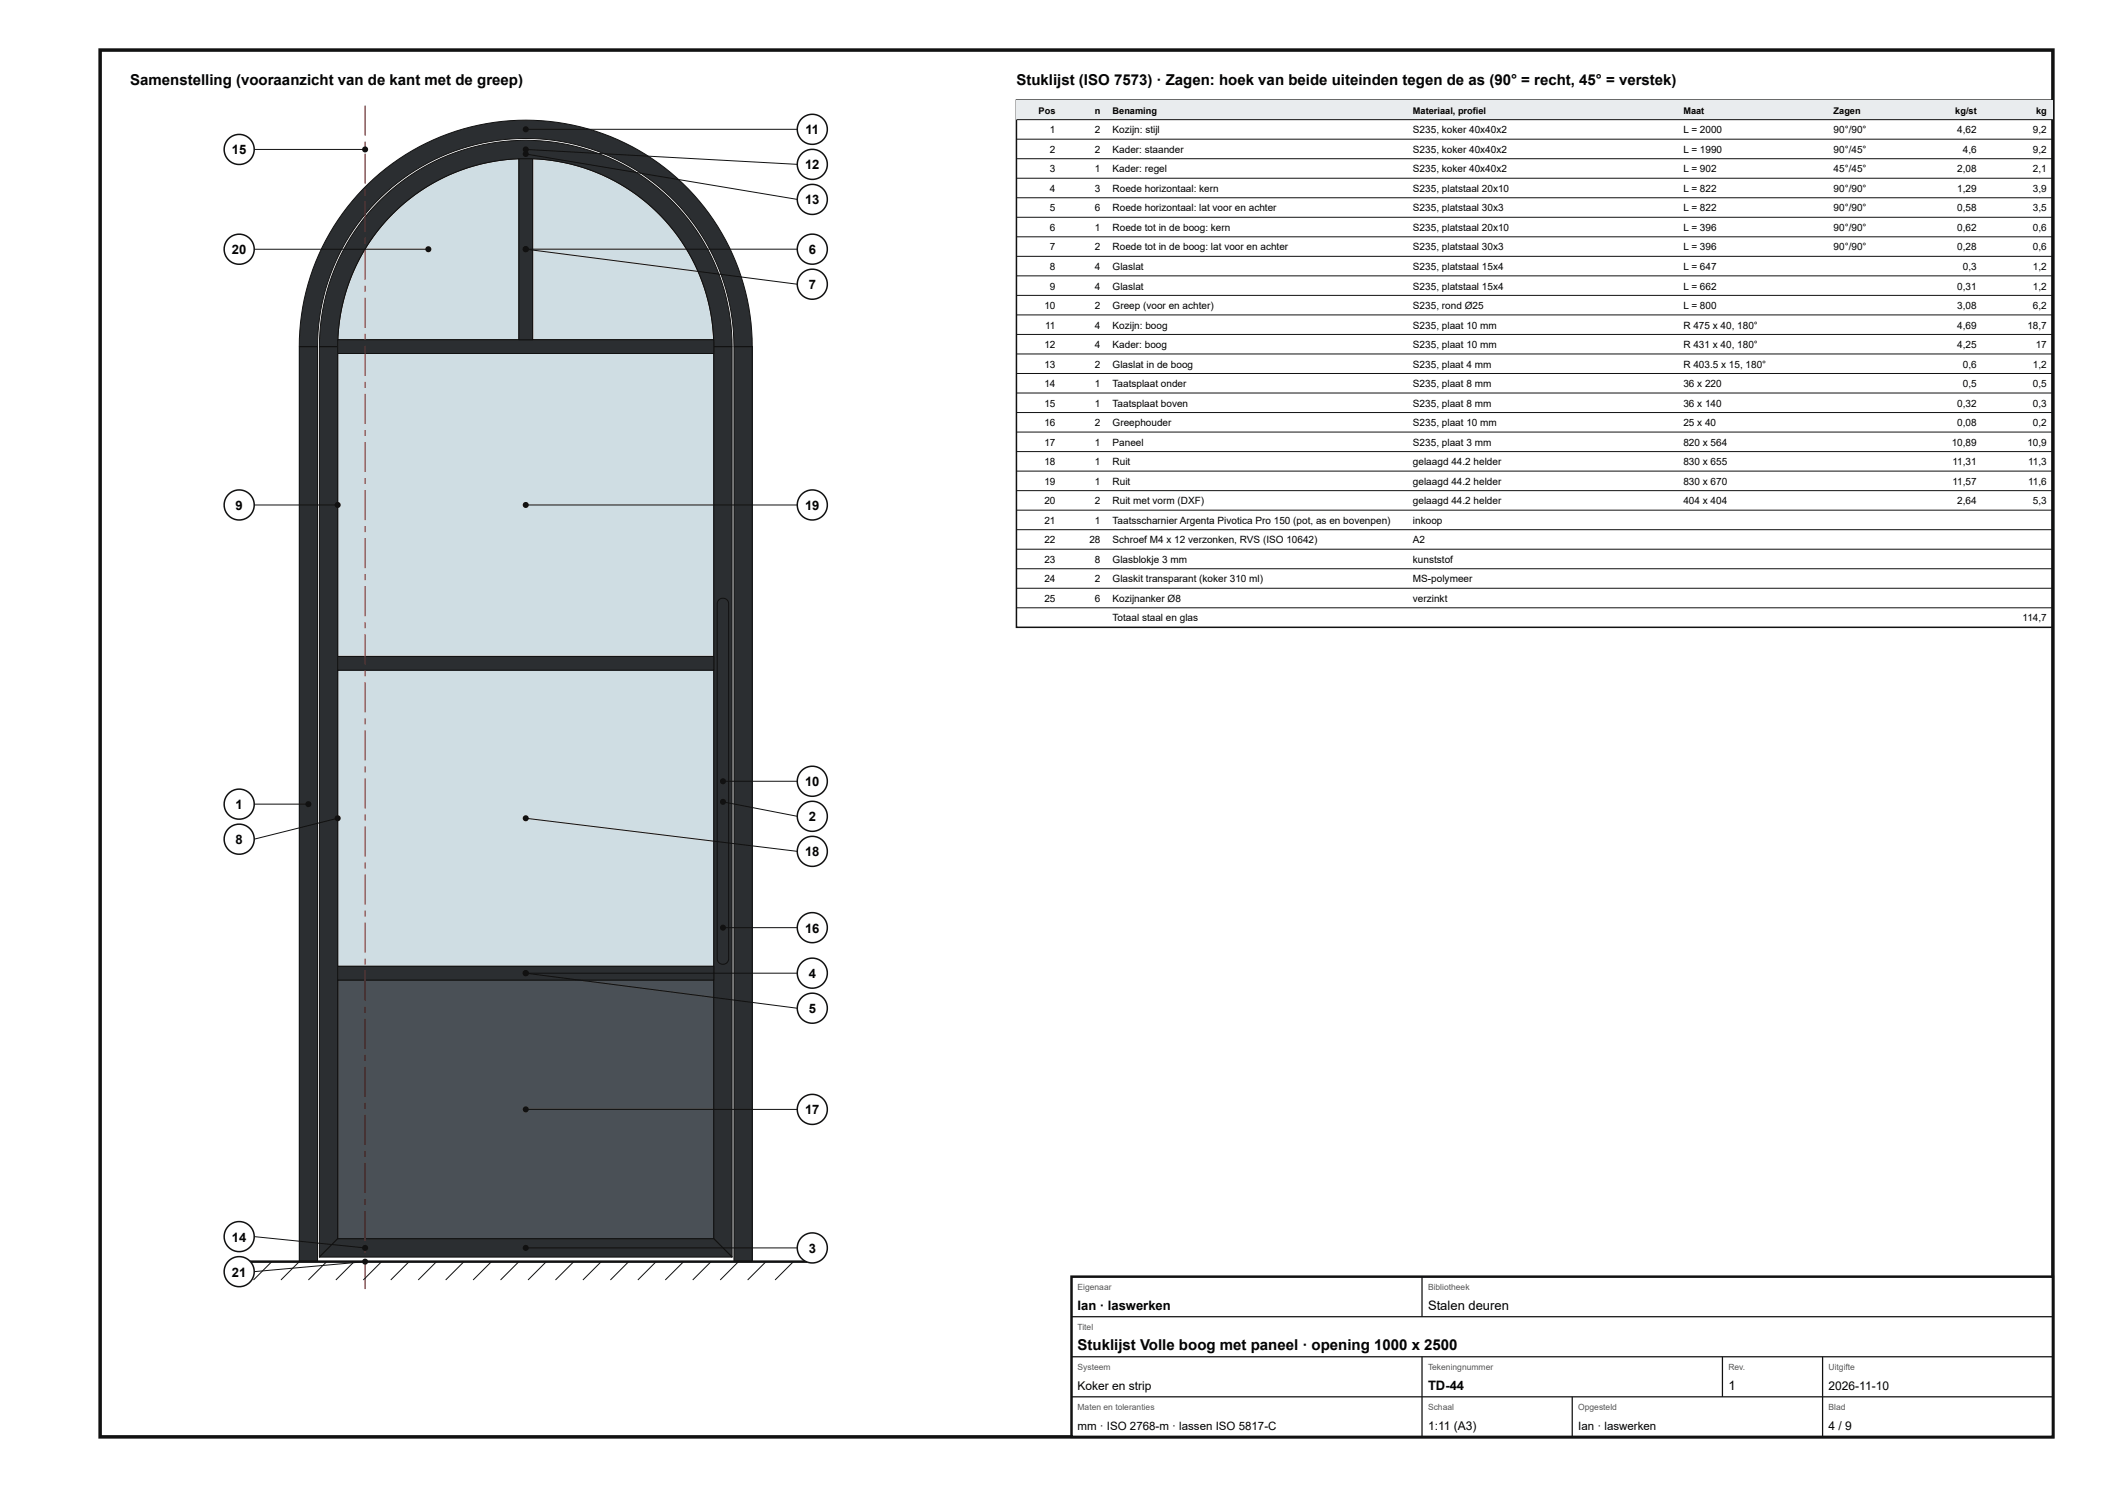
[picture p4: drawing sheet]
<svg xmlns="http://www.w3.org/2000/svg" width="420mm" height="297mm" viewBox="0 0 420 297" stroke-linecap="round" stroke-linejoin="round" font-family="sans-serif">
<path d="M20 10h390v277h-390z" fill="none" stroke="#111" stroke-width=".7" stroke-linecap="butt"/>
<path d="M67.4 133.9h75.2v59.1h-75.2z" fill="#cfdde3"/>
<path d="M67.4 133.9h75.2v59.1h-75.2z" fill="none" stroke="#111" stroke-width=".2"/>
<path d="M67.4 70.6h75.2v60.5h-75.2z" fill="#cfdde3"/>
<path d="M67.4 70.6h75.2v60.5h-75.2z" fill="none" stroke="#111" stroke-width=".2"/>
<path d="M78.4 42.7a37.5 37.5 0 0 1 25.2-11v36.2h-36.1a37.5 37.5 0 0 1 10.9-25.2z" fill="#cfdde3"/>
<path d="M78.4 42.7a37.5 37.5 0 0 1 25.2-11v36.2h-36.1a37.5 37.5 0 0 1 10.9-25.2z" fill="none" stroke="#111" stroke-width=".2"/>
<path d="M106.4 31.7a37.6 37.6 0 0 1 36.1 36.2h-36.1z" fill="#cfdde3"/>
<path d="M106.4 31.7a37.6 37.6 0 0 1 36.1 36.2h-36.1z" fill="none" stroke="#111" stroke-width=".2"/>
<path d="M67.4 195.7h75.2v51.7h-75.2z" fill="#4a5056"/>
<path d="M67.4 195.7h75.2v51.7h-75.2z" fill="none" stroke="#111" stroke-width=".2"/>
<path d="M59.8 69.2h3.6v182.8h-3.6z" fill="#2b2e31"/>
<path d="M59.8 69.2h3.6v182.8h-3.6z" fill="none" stroke="#111" stroke-width=".2"/>
<path d="M146.6 69.2h3.6v182.8h-3.6z" fill="#2b2e31"/>
<path d="M146.6 69.2h3.6v182.8h-3.6z" fill="none" stroke="#111" stroke-width=".2"/>
<path d="M72.5 37.8a45.2 45.2 0 0 1 49.4-10.5 45.2 45.2 0 0 1 28.3 41.9h-3.6a41.6 41.6 0 0 0-41.6-41.5 41.6 41.6 0 0 0-41.6 41.5h-3.6a45.2 45.2 0 0 1 12.7-31.4z" fill="#2b2e31"/>
<path d="M72.5 37.8a45.2 45.2 0 0 1 49.4-10.5 45.2 45.2 0 0 1 28.3 41.9h-3.6a41.6 41.6 0 0 0-41.6-41.5 41.6 41.6 0 0 0-41.6 41.5h-3.6a45.2 45.2 0 0 1 12.7-31.4z" fill="none" stroke="#111" stroke-width=".2"/>
<path d="M63.8 69.2h3.6v178.2l-3.6 3.7z" fill="#2b2e31"/>
<path d="M63.8 69.2h3.6v178.2l-3.6 3.7z" fill="none" stroke="#111" stroke-width=".2"/>
<path d="M142.6 69.2h3.6v181.9l-3.6-3.7z" fill="#2b2e31"/>
<path d="M142.6 69.2h3.6v181.9l-3.6-3.7z" fill="none" stroke="#111" stroke-width=".2"/>
<path d="M67.4 247.4h75.2l3.6 3.7h-82.4z" fill="#2b2e31"/>
<path d="M67.4 247.4h75.2l3.6 3.7h-82.4z" fill="none" stroke="#111" stroke-width=".2"/>
<path d="M75.3 40.6a41.2 41.2 0 0 1 45.1-9.6 41.2 41.2 0 0 1 25.8 38.2h-3.6a37.6 37.6 0 0 0-37.6-37.5 37.6 37.6 0 0 0-37.6 37.5h-3.6a41.2 41.2 0 0 1 11.5-28.6z" fill="#2b2e31"/>
<path d="M75.3 40.6a41.2 41.2 0 0 1 45.1-9.6 41.2 41.2 0 0 1 25.8 38.2h-3.6a37.6 37.6 0 0 0-37.6-37.5 37.6 37.6 0 0 0-37.6 37.5h-3.6a41.2 41.2 0 0 1 11.5-28.6z" fill="none" stroke="#111" stroke-width=".2"/>
<path d="M67.4 193h75.2v2.7h-75.2z" fill="#2b2e31"/>
<path d="M67.4 193h75.2v2.7h-75.2z" fill="none" stroke="#111" stroke-width=".2"/>
<path d="M67.4 131.1h75.2v2.8h-75.2z" fill="#2b2e31"/>
<path d="M67.4 131.1h75.2v2.8h-75.2z" fill="none" stroke="#111" stroke-width=".2"/>
<path d="M67.4 67.9h75.2v2.7h-75.2z" fill="#2b2e31"/>
<path d="M67.4 67.9h75.2v2.7h-75.2z" fill="none" stroke="#111" stroke-width=".2"/>
<path d="M103.6 31.7h2.8v36.2h-2.8z" fill="#2b2e31"/>
<path d="M103.6 31.7h2.8v36.2h-2.8z" fill="none" stroke="#111" stroke-width=".2"/>
<path d="M72.8 251.5h.2v6h-.2zM72.8 249.1h.2v1.2h-.2zM72.8 241.9h.2v6h-.2zM72.8 239.5h.2v1.2h-.2zM72.8 232.3h.2v6h-.2zM72.8 229.9h.2v1.2h-.2zM72.8 222.7h.2v6h-.2zM72.8 220.3h.2v1.2h-.2zM72.8 213.1h.2v6h-.2zM72.8 210.7h.2v1.2h-.2zM72.8 203.5h.2v6h-.2zM72.8 201.1h.2v1.2h-.2zM72.8 193.9h.2v6h-.2zM72.8 191.5h.2v1.2h-.2zM72.8 184.3h.2v6h-.2zM72.8 181.9h.2v1.2h-.2zM72.8 174.7h.2v6h-.2zM72.8 172.3h.2v1.2h-.2zM72.8 165.1h.2v6h-.2zM72.8 162.7h.2v1.2h-.2zM72.8 155.5h.2v6h-.2zM72.8 153.1h.2v1.2h-.2zM72.8 145.9h.2v6h-.2zM72.8 143.5h.2v1.2h-.2zM72.8 136.3h.2v6h-.2zM72.8 133.9h.2v1.2h-.2zM72.8 126.7h.2v6h-.2zM72.8 124.3h.2v1.2h-.2zM72.8 117.1h.2v6h-.2zM72.8 114.7h.2v1.2h-.2zM72.8 107.5h.2v6h-.2zM72.8 105.1h.2v1.2h-.2zM72.8 97.9h.2v6h-.2zM72.8 95.5h.2v1.2h-.2zM72.8 88.3h.2v6h-.2zM72.8 85.9h.2v1.2h-.2zM72.8 78.7h.2v6h-.2zM72.8 76.3h.2v1.2h-.2zM72.8 69.1h.2v6h-.2zM72.8 66.7h.2v1.2h-.2zM72.8 59.5h.2v6h-.2zM72.8 57.1h.2v1.2h-.2zM72.8 49.9h.2v6h-.2zM72.8 47.5h.2v1.2h-.2zM72.8 40.3h.2v6h-.2zM72.8 37.9h.2v1.2h-.2zM72.8 30.7h.2v6h-.2zM72.8 28.3h.2v1.2h-.2zM72.8 21.1h.2v6h-.2z" fill="#b00"/>
<path d="M143.6 119.8a1.15 1.15 0 0 1 1.2-.2 1.15 1.15 0 0 1 .7 1v70.9a1.14 1.14 0 0 1-1.1 1.1 1.14 1.14 0 0 1-1.2-1.1v-70.9z" fill="#2b2e31"/>
<g fill="none" stroke="#111" stroke-width=".2">
<path d="M143.6 119.8a1.15 1.15 0 0 1 1.2-.2 1.15 1.15 0 0 1 .7 1v70.9a1.14 1.14 0 0 1-1.1 1.1 1.14 1.14 0 0 1-1.2-1.1v-70.9zM48.8 252l-3.7 3.7M54.3 252l-3.7 3.7M59.8 252l-3.7 3.7M65.2 252l-3.6 3.7M70.7 252l-3.6 3.7M76.2 252l-3.6 3.7M81.7 252l-3.7 3.7M87.2 252l-3.7 3.7M92.7 252l-3.7 3.7M98.1 252l-3.6 3.7M103.6 252l-3.6 3.7"/>
<path d="M109.1 252l-3.6 3.7M114.6 252l-3.7 3.7M120.1 252l-3.7 3.7M125.6 252l-3.7 3.7M131 252l-3.6 3.7M136.5 252l-3.6 3.7M142 252l-3.7 3.7M147.5 252l-3.7 3.7M153 252l-3.7 3.7M158.5 252l-3.7 3.7"/>
</g>
<path d="M48.8 252h112.4" fill="none" stroke="#111" stroke-width=".5"/>
<circle cx="72.9" cy="29.9" r=".6" fill="#111"/>
<path d="M50.8 29.8h22.1" fill="none" stroke="#111" stroke-width=".2"/>
<circle cx="47.8" cy="29.9" r="3" fill="#fff"/>
<circle cx="47.8" cy="29.9" r="3" fill="none" stroke="#111" stroke-width=".3"/>
<circle cx="85.5" cy="49.8" r=".6" fill="#111"/>
<path d="M50.8 49.8h34.7" fill="none" stroke="#111" stroke-width=".2"/>
<circle cx="47.8" cy="49.8" r="3" fill="#fff"/>
<circle cx="47.8" cy="49.8" r="3" fill="none" stroke="#111" stroke-width=".3"/>
<circle cx="67.4" cy="100.9" r=".6" fill="#111"/>
<path d="M50.8 100.9h16.6" fill="none" stroke="#111" stroke-width=".2"/>
<circle cx="47.8" cy="100.9" r="3" fill="#fff"/>
<circle cx="47.8" cy="100.9" r="3" fill="none" stroke="#111" stroke-width=".3"/>
<circle cx="61.6" cy="160.6" r=".6" fill="#111"/>
<path d="M50.8 160.6h10.8" fill="none" stroke="#111" stroke-width=".2"/>
<circle cx="47.8" cy="160.6" r="3" fill="#fff"/>
<circle cx="47.8" cy="160.6" r="3" fill="none" stroke="#111" stroke-width=".3"/>
<circle cx="67.4" cy="163.4" r=".6" fill="#111"/>
<path d="M67.4 163.4l-16.6 4.2" fill="none" stroke="#111" stroke-width=".2"/>
<circle cx="47.8" cy="167.6" r="3" fill="#fff"/>
<circle cx="47.8" cy="167.6" r="3" fill="none" stroke="#111" stroke-width=".3"/>
<circle cx="72.9" cy="249.3" r=".6" fill="#111"/>
<path d="M50.8 247l22.1 2.3" fill="none" stroke="#111" stroke-width=".2"/>
<circle cx="47.8" cy="247" r="3" fill="#fff"/>
<circle cx="47.8" cy="247" r="3" fill="none" stroke="#111" stroke-width=".3"/>
<circle cx="72.9" cy="252" r=".6" fill="#111"/>
<path d="M72.9 252l-22.1 2" fill="none" stroke="#111" stroke-width=".2"/>
<circle cx="47.8" cy="254" r="3" fill="#fff"/>
<circle cx="47.8" cy="254" r="3" fill="none" stroke="#111" stroke-width=".3"/>
<circle cx="105" cy="25.8" r=".6" fill="#111"/>
<path d="M105 25.8h54.2" fill="none" stroke="#111" stroke-width=".2"/>
<circle cx="162.2" cy="25.8" r="3" fill="#fff"/>
<circle cx="162.2" cy="25.8" r="3" fill="none" stroke="#111" stroke-width=".3"/>
<circle cx="105" cy="29.9" r=".6" fill="#111"/>
<path d="M105 29.8l54.2 3" fill="none" stroke="#111" stroke-width=".2"/>
<circle cx="162.2" cy="32.8" r="3" fill="#fff"/>
<circle cx="162.2" cy="32.8" r="3" fill="none" stroke="#111" stroke-width=".3"/>
<circle cx="105" cy="30.8" r=".6" fill="#111"/>
<path d="M105 30.8l54.2 9" fill="none" stroke="#111" stroke-width=".2"/>
<circle cx="162.2" cy="39.8" r="3" fill="#fff"/>
<circle cx="162.2" cy="39.8" r="3" fill="none" stroke="#111" stroke-width=".3"/>
<circle cx="105" cy="49.8" r=".6" fill="#111"/>
<path d="M105 49.8h54.2" fill="none" stroke="#111" stroke-width=".2"/>
<circle cx="162.2" cy="49.8" r="3" fill="#fff"/>
<circle cx="162.2" cy="49.8" r="3" fill="none" stroke="#111" stroke-width=".3"/>
<circle cx="105" cy="49.8" r=".6" fill="#111"/>
<path d="M105 49.8l54.2 7" fill="none" stroke="#111" stroke-width=".2"/>
<circle cx="162.2" cy="56.8" r="3" fill="#fff"/>
<circle cx="162.2" cy="56.8" r="3" fill="none" stroke="#111" stroke-width=".3"/>
<circle cx="105" cy="100.9" r=".6" fill="#111"/>
<path d="M105 100.9h54.2" fill="none" stroke="#111" stroke-width=".2"/>
<circle cx="162.2" cy="100.9" r="3" fill="#fff"/>
<circle cx="162.2" cy="100.9" r="3" fill="none" stroke="#111" stroke-width=".3"/>
<circle cx="144.4" cy="156" r=".6" fill="#111"/>
<path d="M144.4 156h14.8" fill="none" stroke="#111" stroke-width=".2"/>
<circle cx="162.2" cy="156" r="3" fill="#fff"/>
<circle cx="162.2" cy="156" r="3" fill="none" stroke="#111" stroke-width=".3"/>
<circle cx="144.4" cy="160.2" r=".6" fill="#111"/>
<path d="M144.4 160.2l14.8 2.8" fill="none" stroke="#111" stroke-width=".2"/>
<circle cx="162.2" cy="163" r="3" fill="#fff"/>
<circle cx="162.2" cy="163" r="3" fill="none" stroke="#111" stroke-width=".3"/>
<circle cx="105" cy="163.4" r=".6" fill="#111"/>
<path d="M105 163.4l54.2 6.6" fill="none" stroke="#111" stroke-width=".2"/>
<circle cx="162.2" cy="170" r="3" fill="#fff"/>
<circle cx="162.2" cy="170" r="3" fill="none" stroke="#111" stroke-width=".3"/>
<circle cx="144.4" cy="185.3" r=".6" fill="#111"/>
<path d="M144.4 185.3h14.8" fill="none" stroke="#111" stroke-width=".2"/>
<circle cx="162.2" cy="185.3" r="3" fill="#fff"/>
<circle cx="162.2" cy="185.3" r="3" fill="none" stroke="#111" stroke-width=".3"/>
<circle cx="105" cy="194.4" r=".6" fill="#111"/>
<path d="M105 194.4h54.2" fill="none" stroke="#111" stroke-width=".2"/>
<circle cx="162.2" cy="194.4" r="3" fill="#fff"/>
<circle cx="162.2" cy="194.4" r="3" fill="none" stroke="#111" stroke-width=".3"/>
<circle cx="105" cy="194.4" r=".6" fill="#111"/>
<path d="M105 194.4l54.2 7" fill="none" stroke="#111" stroke-width=".2"/>
<circle cx="162.2" cy="201.4" r="3" fill="#fff"/>
<circle cx="162.2" cy="201.4" r="3" fill="none" stroke="#111" stroke-width=".3"/>
<circle cx="105" cy="221.6" r=".6" fill="#111"/>
<path d="M105 221.6h54.2" fill="none" stroke="#111" stroke-width=".2"/>
<circle cx="162.2" cy="221.6" r="3" fill="#fff"/>
<circle cx="162.2" cy="221.6" r="3" fill="none" stroke="#111" stroke-width=".3"/>
<circle cx="105" cy="249.3" r=".6" fill="#111"/>
<path d="M105 249.3h54.2" fill="none" stroke="#111" stroke-width=".2"/>
<circle cx="162.2" cy="249.3" r="3" fill="#fff"/>
<g fill="none" stroke="#111" stroke-width=".3">
<path d="M203 20h207v105.3h-207z"/>
<circle cx="162.2" cy="249.3" r="3"/>
</g>
<path d="M203 20h207v3.9h-207z" fill="#e9ecee"/>
<g fill="none" stroke="#111" stroke-width=".2">
<path d="M203 23.9h207M203 27.8h207M203 31.7h207M203 35.6h207M203 39.5h207M203 43.4h207M203 47.3h207M203 51.2h207M203 55.1h207M203 59h207M203 62.9h207M203 66.8h207"/>
<path d="M203 70.7h207M203 74.6h207M203 78.5h207M203 82.4h207M203 86.3h207M203 90.2h207M203 94.1h207M203 98h207M203 101.9h207M203 105.8h207M203 109.7h207M203 113.6h207"/>
<path d="M203 117.5h207M203 121.4h207"/>
</g>
<path d="M214 255h196v32h-196z" fill="#fff"/>
<path d="M214 255h196v32h-196z" fill="none" stroke="#111" stroke-width=".5"/>
<path d="M284 255v8M214 263h196M214 271h196M214 279h196M284 271v16M314 279v8M344 271v8M364 271v16" fill="none" stroke="#111" stroke-width=".25"/>
<g font-size="3">
<text x="26" y="17">Samenstelling (vooraanzicht van de kant met de greep)</text>
<text x="203" y="17">Stuklijst (ISO 7573) · Zagen: hoek van beide uiteinden tegen de as (90° = recht, 45° = verstek)</text>
<text x="215.2" y="269.6">Stuklijst Volle boog met paneel · opening 1000 x 2500</text>
</g>
<g font-size="2.6">
<text x="160.9" y="26.8">11</text>
<text x="46.3" y="30.8">15</text>
<text x="160.8" y="33.8">12</text>
<text x="160.8" y="40.8">13</text>
<text x="46.3" y="50.8">20</text>
<text x="161.5" y="50.8">6</text>
<text x="161.5" y="57.8">7</text>
<text x="47" y="101.9">9</text>
<text x="160.8" y="101.9">19</text>
<text x="47" y="161.6">1</text>
<text x="160.8" y="157">10</text>
<text x="161.5" y="164">2</text>
<text x="47" y="168.6">8</text>
<text x="160.8" y="171">18</text>
<text x="160.8" y="186.3">16</text>
<text x="161.5" y="195.4">4</text>
<text x="161.5" y="202.4">5</text>
<text x="160.8" y="222.6">17</text>
<text x="46.3" y="248">14</text>
<text x="161.5" y="250.3">3</text>
<text x="46.3" y="255">21</text>
<text x="215.2" y="261.6">Ian · laswerken</text>
<text x="285.2" y="261.6">Stalen deuren</text>
<text x="285.2" y="277.6">TD-44</text>
<text x="345.2" y="277.6">1</text>
</g>
<g font-size="2.4">
<text x="215.2" y="277.6">Koker en strip</text>
<text x="365.2" y="277.6">2026-11-10</text>
<text x="285.2" y="285.6">1:11 (A3)</text>
<text x="365.2" y="285.6">4 / 9</text>
</g>
<g font-size="2.3">
<text x="215.2" y="285.6">mm · ISO 2768-m · lassen ISO 5817-C</text>
<text x="315.2" y="285.6">Ian · laswerken</text>
</g>
<g font-size="2">
<text x="209.7" y="26.6">1</text>
<text x="218.7" y="26.6">2</text>
<text x="222.2" y="26.6">Kozijn: stijl</text>
<text x="282.2" y="26.6">S235, koker 40x40x2</text>
<text x="336.2" y="26.6">L = 2000</text>
<text x="366.2" y="26.6">90°/90°</text>
<text x="390.9" y="26.6">4,62</text>
<text x="406" y="26.6">9,2</text>
<text x="209.7" y="30.5">2</text>
<text x="209.7" y="34.4">3</text>
<text x="218.7" y="30.5">2</text>
<text x="218.7" y="34.4">1</text>
<text x="222.2" y="30.5">Kader: staander</text>
<text x="222.2" y="34.4">Kader: regel</text>
<text x="282.2" y="30.5">S235, koker 40x40x2</text>
<text x="282.2" y="34.4">S235, koker 40x40x2</text>
<text x="336.2" y="30.5">L = 1990</text>
<text x="336.2" y="34.4">L = 902</text>
<text x="366.2" y="30.5">90°/45°</text>
<text x="366.2" y="34.4">45°/45°</text>
<text x="390.9" y="34.4">2,08</text>
<text x="392" y="30.5">4,6</text>
<text x="406" y="30.5">9,2</text>
<text x="406" y="34.4">2,1</text>
<text x="209.7" y="38.3">4</text>
<text x="218.7" y="38.3">3</text>
<text x="222.2" y="38.3">Roede horizontaal: kern</text>
<text x="282.2" y="38.3">S235, platstaal 20x10</text>
<text x="336.2" y="38.3">L = 822</text>
<text x="366.2" y="38.3">90°/90°</text>
<text x="390.9" y="38.3">1,29</text>
<text x="406" y="38.3">3,9</text>
<text x="209.7" y="42.2">5</text>
<text x="209.7" y="46.1">6</text>
<text x="218.7" y="42.2">6</text>
<text x="218.7" y="46.1">1</text>
<text x="222.2" y="42.2">Roede horizontaal: lat voor en achter</text>
<text x="222.2" y="46.1">Roede tot in de boog: kern</text>
<text x="282.2" y="42.2">S235, platstaal 30x3</text>
<text x="282.2" y="46.1">S235, platstaal 20x10</text>
<text x="336.2" y="42.2">L = 822</text>
<text x="336.2" y="46.1">L = 396</text>
<text x="366.2" y="42.2">90°/90°</text>
<text x="366.2" y="46.1">90°/90°</text>
<text x="390.9" y="42.2">0,58</text>
<text x="390.9" y="46.1">0,62</text>
<text x="406" y="42.2">3,5</text>
<text x="406" y="46.1">0,6</text>
<text x="209.7" y="50">7</text>
<text x="209.7" y="53.9">8</text>
<text x="218.7" y="50">2</text>
<text x="218.7" y="53.9">4</text>
<text x="222.2" y="50">Roede tot in de boog: lat voor en achter</text>
<text x="222.2" y="53.9">Glaslat</text>
<text x="282.2" y="50">S235, platstaal 30x3</text>
<text x="282.2" y="53.9">S235, platstaal 15x4</text>
<text x="336.2" y="50">L = 396</text>
<text x="336.2" y="53.9">L = 647</text>
<text x="366.2" y="50">90°/90°</text>
<text x="390.9" y="50">0,28</text>
<text x="392" y="53.9">0,3</text>
<text x="406" y="50">0,6</text>
<text x="406" y="53.9">1,2</text>
<text x="209.7" y="57.8">9</text>
<text x="218.7" y="57.8">4</text>
<text x="222.2" y="57.8">Glaslat</text>
<text x="282.2" y="57.8">S235, platstaal 15x4</text>
<text x="336.2" y="57.8">L = 662</text>
<text x="390.9" y="57.8">0,31</text>
<text x="406" y="57.8">1,2</text>
<text x="208.6" y="61.7">10</text>
<text x="208.7" y="65.6">11</text>
<text x="218.7" y="61.7">2</text>
<text x="218.7" y="65.6">4</text>
<text x="222.2" y="61.7">Greep (voor en achter)</text>
<text x="222.2" y="65.6">Kozijn: boog</text>
<text x="282.2" y="61.7">S235, rond Ø25</text>
<text x="282.2" y="65.6">S235, plaat 10 mm</text>
<text x="336.2" y="61.7">L = 800</text>
<text x="336.2" y="65.6">R 475 x 40, 180°</text>
<text x="390.9" y="61.7">3,08</text>
<text x="390.9" y="65.6">4,69</text>
<text x="404.9" y="65.6">18,7</text>
<text x="406" y="61.7">6,2</text>
<text x="208.6" y="69.5">12</text>
<text x="218.7" y="69.5">4</text>
<text x="222.2" y="69.5">Kader: boog</text>
<text x="282.2" y="69.5">S235, plaat 10 mm</text>
<text x="336.2" y="69.5">R 431 x 40, 180°</text>
<text x="390.9" y="69.5">4,25</text>
<text x="406.6" y="69.5">17</text>
<text x="208.6" y="73.4">13</text>
<text x="208.6" y="77.3">14</text>
<text x="218.7" y="73.4">2</text>
<text x="218.7" y="77.3">1</text>
<text x="222.2" y="73.4">Glaslat in de boog</text>
<text x="222.2" y="77.3">Taatsplaat onder</text>
<text x="282.2" y="73.4">S235, plaat 4 mm</text>
<text x="282.2" y="77.3">S235, plaat 8 mm</text>
<text x="336.2" y="73.4">R 403.5 x 15, 180°</text>
<text x="336.2" y="77.3">36 x 220</text>
<text x="392" y="73.4">0,6</text>
<text x="392" y="77.3">0,5</text>
<text x="406" y="73.4">1,2</text>
<text x="406" y="77.3">0,5</text>
<text x="208.6" y="81.2">15</text>
<text x="218.7" y="81.2">1</text>
<text x="222.2" y="81.2">Taatsplaat boven</text>
<text x="282.2" y="81.2">S235, plaat 8 mm</text>
<text x="336.2" y="81.2">36 x 140</text>
<text x="390.9" y="81.2">0,32</text>
<text x="406" y="81.2">0,3</text>
<text x="208.6" y="85.1">16</text>
<text x="208.6" y="89">17</text>
<text x="218.7" y="85.1">2</text>
<text x="218.7" y="89">1</text>
<text x="222.2" y="85.1">Greephouder</text>
<text x="222.2" y="89">Paneel</text>
<text x="282.2" y="85.1">S235, plaat 10 mm</text>
<text x="282.2" y="89">S235, plaat 3 mm</text>
<text x="336.2" y="85.1">25 x 40</text>
<text x="336.2" y="89">820 x 564</text>
<text x="389.8" y="89">10,89</text>
<text x="390.9" y="85.1">0,08</text>
<text x="404.9" y="89">10,9</text>
<text x="406" y="85.1">0,2</text>
<text x="208.6" y="92.9">18</text>
<text x="218.7" y="92.9">1</text>
<text x="222.2" y="92.9">Ruit</text>
<text x="282.2" y="92.9">gelaagd 44.2 helder</text>
<text x="336.2" y="92.9">830 x 655</text>
<text x="389.9" y="92.9">11,31</text>
<text x="405.1" y="92.9">11,3</text>
<text x="208.6" y="96.8">19</text>
<text x="208.6" y="100.7">20</text>
<text x="218.7" y="96.8">1</text>
<text x="218.7" y="100.7">2</text>
<text x="222.2" y="96.8">Ruit</text>
<text x="222.2" y="100.7">Ruit met vorm (DXF)</text>
<text x="282.2" y="96.8">gelaagd 44.2 helder</text>
<text x="282.2" y="100.7">gelaagd 44.2 helder</text>
<text x="336.2" y="96.8">830 x 670</text>
<text x="336.2" y="100.7">404 x 404</text>
<text x="389.9" y="96.8">11,57</text>
<text x="390.9" y="100.7">2,64</text>
<text x="405.1" y="96.8">11,6</text>
<text x="406" y="100.7">5,3</text>
<text x="208.6" y="104.6">21</text>
<text x="218.7" y="104.6">1</text>
<text x="222.2" y="104.6">Taatsscharnier Argenta Pivotica Pro 150 (pot, as en bovenpen)</text>
<text x="282.2" y="104.6">inkoop</text>
<text x="208.6" y="108.5">22</text>
<text x="208.6" y="112.4">23</text>
<text x="217.6" y="108.5">28</text>
<text x="218.7" y="112.4">8</text>
<text x="222.2" y="108.5">Schroef M4 x 12 verzonken, RVS (ISO 10642)</text>
<text x="222.2" y="112.4">Glasblokje 3 mm</text>
<text x="282.2" y="108.5">A2</text>
<text x="282.2" y="112.4">kunststof</text>
<text x="208.6" y="116.3">24</text>
<text x="218.7" y="116.3">2</text>
<text x="222.2" y="116.3">Glaskit transparant (koker 310 ml)</text>
<text x="282.2" y="116.3">MS-polymeer</text>
<text x="208.6" y="120.2">25</text>
<text x="218.7" y="120.2">6</text>
<text x="222.2" y="120.2">Kozijnanker Ø8</text>
<text x="222.2" y="124.1">Totaal staal en glas</text>
<text x="282.2" y="120.2">verzinkt</text>
<text x="403.9" y="124.1">114,7</text>
</g>
<g font-size="1.8">
<text x="207.4" y="22.7">Pos</text>
<text x="218.7" y="22.7">n</text>
<text x="222.2" y="22.7">Benaming</text>
<text x="282.2" y="22.7">Materiaal, profiel</text>
<text x="336.2" y="22.7">Maat</text>
<text x="366.2" y="22.7">Zagen</text>
<text x="390.5" y="22.7">kg/st</text>
<text x="406.6" y="22.7">kg</text>
</g>
<g font-size="1.7" fill="#555">
<text x="215.2" y="257.6">Eigenaar</text>
<text x="285.2" y="257.6">Bibliotheek</text>
<text x="215.2" y="265.6">Titel</text>
<text x="215.2" y="273.6">Systeem</text>
<text x="285.2" y="273.6">Tekeningnummer</text>
<text x="345.2" y="273.6">Rev.</text>
<text x="365.2" y="273.6">Uitgifte</text>
<text x="215.2" y="281.6">Maten en toleranties</text>
<text x="285.2" y="281.6">Schaal</text>
<text x="315.2" y="281.6">Opgesteld</text>
<text x="365.2" y="281.6">Blad</text>
</g>
</svg>
